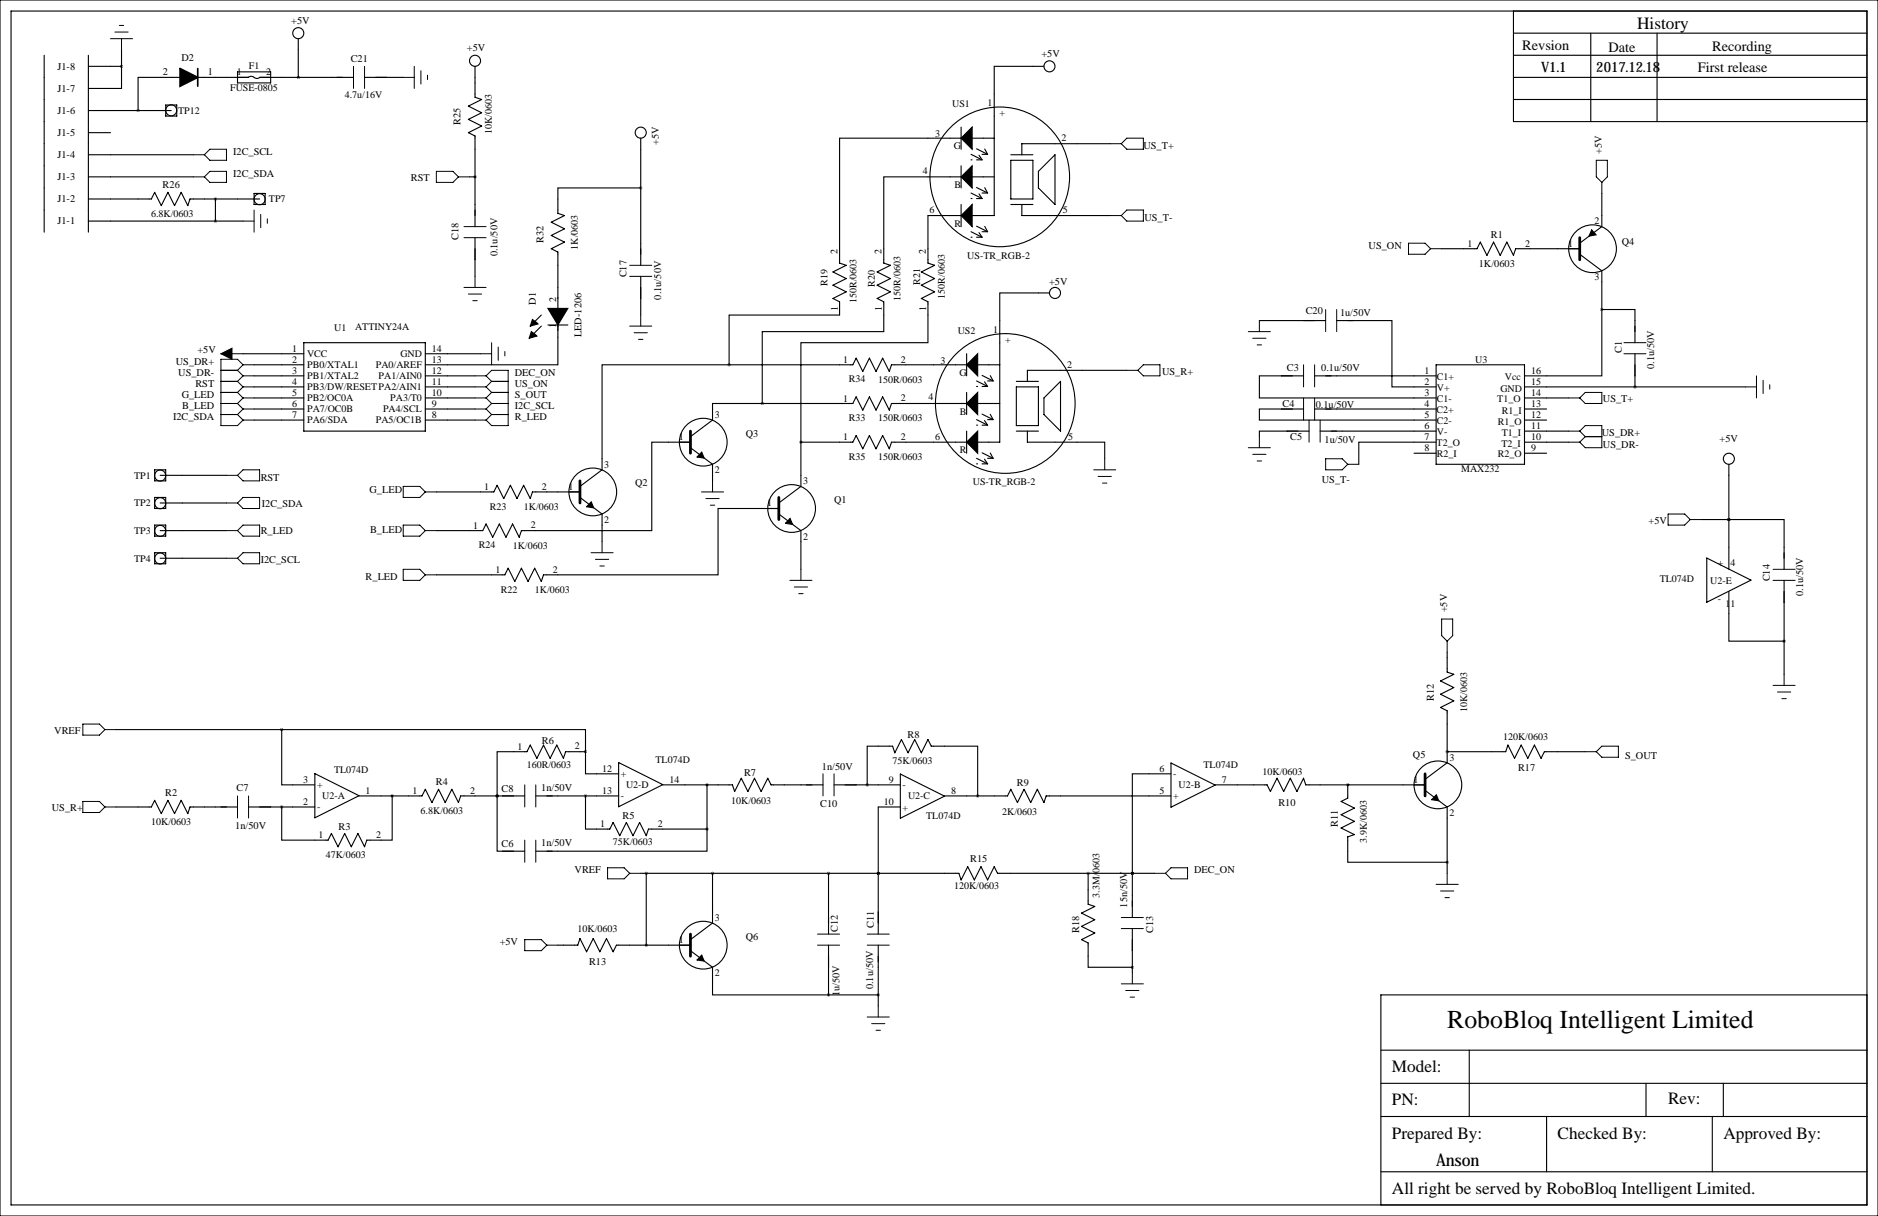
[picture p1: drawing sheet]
<svg xmlns="http://www.w3.org/2000/svg" width="432mm" height="279mm" viewBox="0 0 432 279" stroke-linecap="round" stroke-linejoin="round" font-family="sans-serif">
<g fill="none" stroke="#000" stroke-width=".25">
<path d="M0 0h431.8v279.4h-431.8zM2.5 2.5h426.8v274.4h-426.8zM10.2 12.7v40.6M20.3 12.7v40.6M20.3 15.2h7.6M27.9 15.2v5.1h-7.6M27.9 11.4v3.8M41.4 17.8h-9.7v7.6M54.6 16.5h7.6v2.6h-7.6zM57.2 17.8h.1M58.4 17.8a.97 .97 0 0 0-1.3 0h-11.6M58.4 17.8a.97 .97 0 0 0 1.3 0"/>
<path d="M59.7 17.8h21.6M68.6 8.9v8.9M83.8 17.8h8.9M109.2 15.2v7.2l1.5 .5-3 1.5 3 1.5-3 1.5 3 1.6-3 1.5 1.5 .7v20.9M240 15.2h-11.4v34.3h-15.2v11l1.5 .5-3.1 1.5 3.1 1.5-3.1 1.5 3.1 1.6-3.1 1.5 1.6 .7v9.4h-29.3v22.9M348 17.8h81.3M348 12.7h81.3M348 7.6h81.3M348 2.5v25.4h81.3M365.8 7.6v20.3M381 7.6v20.3M20.3 35.6h24.1"/>
<path d="M20.3 30.5h5.1M20.3 25.4h19.1M38.1 24.1h2.5v2.6h-2.5zM147.3 31.8v29.2M221 29.2v5.1M221 38.1v5.1M223.3 36.7h.1M223.3 35.5l2.5 1.2M224.5 34.2l2.6 1.3M224.5 36.7h1.3M225.1 35.7l.7 1M225.8 35.5h1.3"/>
<path d="M226.4 34.2l.7 1.3M228.6 31.8h-35.6v28.7l1.6 .5-3.1 1.5 3.1 1.5-3.1 1.5 3.1 1.6-3.1 1.5 1.5 .7v3.1h-25.4v11.4M232.4 36.8h5.1v8.9h-5.1zM232.4 35.6h5.1M242.6 35.6v11.4l-3.8-3.8v-3.8zM255.3 33h-20.4v2.6M348 22.9h81.3M20.3 40.6h24.1M20.3 45.7h14.5l.8-1.5 1.5 3 1.5-3 1.5 3 1.6-3 1.5 3 .5-1.5h16M20.3 50.8h35.6M49.5 45.7v5.1M58.4 44.4h2.6v2.6h-2.6z"/>
<path d="M107.9 40.6h1.3M109.2 54.6v8.9M147.3 43.2h-19v5.8l1.5 .5-3.1 1.6 3.1 1.5-3.1 1.5 3.1 1.5-3.1 1.6 1.6 .7v25.9h-30.5M221 47v5.1M223.3 45.6h.1M223.3 54.5h.1M223.3 44.3l2.5 1.3M223.3 53.2l2.5 1.3M224.5 43.1l2.6 1.2M224.5 45.6h1.3M224.5 52l2.6 1.2M224.5 54.5h1.3"/>
<path d="M225.1 44.6l.7 1M225.1 53.4l.7 1.1M225.8 44.3h1.3M225.8 53.2h1.3M226.4 43.1l.7 1.2M226.4 52l.7 1.2M228.6 40.6h-25.4v19.9l1.5 .5-3 1.5 3 1.5-3 1.5 3 1.6-3 1.5 1.5 .7v6.9h-27.9v16.5M232.4 47h5.1M234.9 47v2.5h20.4M331.5 57.2h8.1l.8-1.6 1.5 3.1 1.5-3.1 1.5 3.1 1.6-3.1 1.5 3.1 .5-1.5h14.7M363.2 58.4l5.1 3.8v8.9M368.3 44.4v7.7l-5.1 3.8"/>
<path d="M69.8 78.7h28v20.4h-28zM124.5 72.4l-2.6 2.5M124.5 74.9l-2.6 2.6M126 74.7h4.6M147.3 63.5v8.9M241.3 67.3h-11.4v34.3h-24.9l-.5 1.5-1.6-3-1.5 3-1.5-3-1.5 3-1.6-3-.7 1.5h-12M289.6 73.7h15.2M307.3 73.7h12.7v15.2h10.2M368.3 71.1h7.6v7.6M368.3 71.1v15.3h-17.8M55.9 81.3h13.9M58.4 83.8h11.4"/>
<path d="M58.4 86.4h11.4M58.4 88.9h11.4M58.4 91.4h11.4M58.4 94h11.4M58.4 96.5h11.4M97.8 86.4h11.4M97.8 88.9h11.4M97.8 91.4h11.4M97.8 94h11.4M97.8 96.5h11.4M97.8 81.3h12.7M167.6 83.8h-29.2v24.1l-5.1 3.9"/>
<path d="M167.6 83.8h28.5l.7-1.5 1.6 3 1.5-3 1.5 3 1.5-3 1.6 3 .5-1.5h24.9M175.3 92.7h-11.5v3.8l-5.1 3.8M175.3 92.7h20.8l.7-1.5 1.6 3 1.5-3 1.5 3 1.5-3 1.6 3 .5-1.5h24.9M222.2 81.3v5.1M222.2 90.2v5M222.2 99.1v5M224.5 88.8h.1M224.5 97.7h.1M224.5 87.5l2.6 1.3M224.5 96.4l2.6 1.3M225.8 86.3l2.5 1.2M225.8 88.8h1.3"/>
<path d="M225.8 95.1l2.5 1.3M225.8 97.7h1.3M226.4 87.7l.7 1.1M226.4 96.6l.7 1.1M227.1 87.5h1.2M227.1 96.4h1.2M227.7 86.3l.6 1.2M227.7 95.2l.6 1.2M233.7 88.9h5.1v8.9h-5.1zM233.7 99.1h5.1M233.7 87.6h5.1M236.2 99.1v2.5h17.8v3.8"/>
<path d="M243.8 87.6v11.5l-3.8-3.9v-3.8zM259.1 85.1h-22.9v2.5M299.7 86.4h-10.1v5h40.6M299.7 94h-10.1v2.5h40.6M301 99.1h-11.4v1.2M302.3 86.4h27.9M302.3 94h27.9M303.5 99.1h26.7M330.2 83.8h20.3v22.9h-20.3zM350.5 88.9h50.8M350.5 91.4h10.2M350.5 94h5.1"/>
<path d="M350.5 96.5h5.1M350.5 99.1h10.2M375.9 81.3v7.6M35.6 114.3h2.5v2.5h-2.5zM35.6 107.9h2.5v2.6h-2.5zM36.8 109.2h15.3M36.8 115.6h15.3M100.3 113h13.2l.8-1.5 1.5 3.1 1.5-3.1 1.6 3.1 1.5-3.1 1.5 3.1 .5-1.6h10.9M133.3 114.3l5.1 3.8v6.4M158.7 101.6h-8.8v20.3h-30l-.5 1.5-1.5-3-1.6 3-1.5-3-1.5 3-1.5-3-.8 1.5h-10.7M158.7 102.9l5.1 3.8v3.8M179.1 116.8h-14v15.3h-40.1l-.5 1.5-1.6-3-1.5 3-1.5-3-1.5 3-1.6-3-.7 1.5h-15.8"/>
<path d="M179.1 118.1l5 3.8v8.9M184.1 101.6v10.2l-5 3.8M224.5 106.6h.1M224.5 105.3l2.6 1.3M225.8 104l2.5 1.3M225.8 106.6h1.3M226.4 105.5l.7 1.1M227.1 105.3h1.2M227.7 104.1l.6 1.2M325.1 104.1h5.1M330.2 101.6h-17.8v5.1M350.5 101.6h10.2"/>
<path d="M350.5 104.1h5.1M391.2 119.4h6.3M397.5 119.4h12.7v11.4M397.5 119.4h.1M397.5 106.7v24.1M35.6 120.7h2.5v2.5h-2.5zM35.6 127h2.5v2.5h-2.5zM36.8 121.9h15.3M36.8 128.3h15.3M392.4 128.2l10.2 5.1-10.2 5.1zM397.5 135.9v11.4h12.7M410.2 133.3v21.6"/>
<path d="M332.7 149.9v4.5l1.6 .5-3.1 1.6 3.1 1.5-3.1 1.5 3.1 1.5-3.1 1.6 1.5 .7v12l-5 3.8M26.7 167.6h38.1M64.8 167.6v12.7h7.6M64.8 167.6h69.8v5.1M72.4 177.7l10.1 5.1-10.1 5.1zM134.6 172.7h-4.6l-.5 1.5-1.5-3-1.5 3-1.5-3-1.6 3-1.5-3-.7 1.5h-6.9v10.2M134.6 172.7v5.1h7.6M142.2 175.2l10.2 5.1-10.2 5.1zM207 177.9l10.2 5-10.2 5.1zM269.2 177.8h-8.9v22.9M269.2 175.3l10.2 5.1-10.2 5.1zM332.7 172.7h.1"/>
<path d="M332.7 172.7h13.5l.5-1.5 1.5 3 1.6-3 1.5 3 1.5-3 1.5 3 .8-1.5h9.4M26.7 185.4h8.1l.8-1.5 1.5 3 1.5-3 1.5 3 1.6-3 1.5 3 .5-1.5h10.9M57.1 185.4h15.3M82.5 182.9h14.5l.8-1.5 1.5 3 1.5-3 1.6 3 1.5-3 1.5 3 .5-1.5h14.7M90.2 182.9v10.1h-5.9l-.5 1.6-1.5-3.1-1.5 3.1-1.6-3.1-1.5 3.1-1.5-3.1-.8 1.5h-10.6v-7.6M114.3 182.9h.1M114.3 182.9v12.7h6.3M123.2 182.9h19M134.6 182.9v7.6h5.6l.8-1.5 1.5 3 1.5-3 1.5 3 1.6-3 1.5 3 .5-1.5h13.5M152.4 180.3h16l.5 1.6 1.5-3.1 1.6 3.1 1.5-3.1 1.5 3.1 1.5-3.1 .8 1.5h11.9M162.6 190.5v5.1h-39.4M162.6 180.3v10.2"/>
<path d="M191.8 180.3h15.2M199.4 180.3v-8.9h5.8l.5 1.6 1.6-3.1 1.5 3.1 1.5-3.1 1.5 3.1 1.6-3.1 .7 1.5h10.7v11.5M207 185.4h-5.1v29.2M217.2 182.9h14.4l.8-1.5 1.5 3 1.6-3 1.5 3 1.5-3 1.5 3 .5-1.5h28.7M279.4 180.3h11.9l.8 1.6 1.5-3.1 1.5 3.1 1.6-3.1 1.5 3.1 1.5-3.1 .5 1.5h27.5M309.9 180.3h.1M309.9 180.3v3.1l-1.5 .7 3 1.6-3 1.5 3 1.5-3 1.5 3 1.6-1.5 .5v5.8h22.8M327.7 181.6l5 3.8v15.3M128.3 217.2h4.5l.5-1.6 1.6 3.1 1.5-3.1 1.5 3.1 1.5-3.1 1.6 3.1 .7-1.5h17M147.3 200.7h73.2l.5 1.5 1.5-3.1 1.5 3.1 1.6-3.1 1.5 3.1 1.5-3.1 .8 1.6h36M148.6 200.7v16.5M158.7 218.4l5.1 3.8v6.4h26.7"/>
<path d="M163.8 200.7v11.4l-5.1 3.8M190.5 217.2v11.4M190.5 200.7v13.9M201.9 200.7h.1M201.9 217.2v13.9M250.2 200.7v7.1l1.5 .5-3 1.5 3 1.5-3 1.6 3 1.5-3 1.5 1.5 .8v5.5h10.1M260.3 200.7h.1M260.3 200.7v10.1M260.3 213.4v10.1M190.5 228.6h11.4M429.3 228.6h-111.8v48.3M317.5 256.5h111.8"/>
<path d="M317.5 248.9h111.8M317.5 241.3h111.8M337.8 241.3v15.2M355.6 256.5v12.7M378.5 248.9v7.6M393.7 256.5v12.7M396.2 248.9v7.6M317.5 269.2h111.8"/>
<circle cx="68.6" cy="7.6" r="1.27"/>
<circle cx="109.2" cy="14" r="1.27"/>
<circle cx="241.3" cy="15.2" r="1.27"/>
<circle cx="39.4" cy="25.3" r="1.27"/>
<circle cx="147.3" cy="30.5" r="1.27"/>
<circle cx="59.7" cy="45.8" r="1.27"/>
<circle cx="229.9" cy="40.6" r="16.1"/>
<circle cx="366.2" cy="57.1" r="5.5"/>
<circle cx="242.6" cy="67.3" r="1.27"/>
<circle cx="231.1" cy="92.7" r="16.1"/>
<circle cx="36.8" cy="115.6" r="1.27"/>
<circle cx="36.8" cy="109.3" r="1.27"/>
<circle cx="136.3" cy="113" r="5.5"/>
<circle cx="161.7" cy="101.6" r="5.5"/>
<circle cx="182" cy="116.8" r="5.5"/>
<circle cx="397.5" cy="105.4" r="1.27"/>
<circle cx="36.8" cy="128.3" r="1.27"/>
<circle cx="36.8" cy="122" r="1.27"/>
<circle cx="330.6" cy="180.3" r="5.5"/>
<circle cx="161.7" cy="217.2" r="5.5"/>
</g>
<path d="M363.2 54.6v5.1M158.7 99.1v5M133.3 110.5v5.1M179.1 114.3v5.1M327.7 177.8v5.1M158.7 214.6v5.1" fill="none" stroke="#000" stroke-width=".63"/>
<g fill="#000" stroke="#000" stroke-width=".25">
<path d="M223.5 29.2v5.1l-2.5-2.5zM223.5 38.1v5.1l-2.5-2.6zM223.5 47v5.1l-2.5-2.6zM366 52.8l1 1.1-1.6 .4zM122.2 76.2l1.2 1-1.7 .5zM122.4 73.4l1.3 1-1.8 .5zM128.3 70.9h2.3l-2.3 3.8zM126 70.9h2.3v3.8zM222.2 83.8l2.6-2.5v5.1zM222.2 92.7l2.6-2.5v5zM135.9 115.3l.6 1.4-1.6-.3zM161.3 103.9l.6 1.4-1.6-.3z"/>
<path d="M222.2 101.6l2.6-2.5v5zM181.7 119.1l.5 1.4-1.6-.3zM330.3 182.6l.5 1.4-1.6-.3zM161.3 219.5l.6 1.3-1.6-.2z"/>
</g>
<g fill="none" stroke="#000" stroke-width=".23">
<path d="M25.4 8.9h5.1M26.4 7.4h3.1M27.4 5.8h1M27.9 8.9v2.5M81.3 15.2v5.1M83.8 15.2v5.1M92.7 17.8h2.5M95.2 15.2v5.1M96.8 16.3v3M98.3 17.3v1M44.4 35.6h2.6M47 35.6l1.3-1.3h3.8v2.5h-3.8z"/>
<path d="M48.3 39.4h3.8v2.5h-3.8l-1.3-1.3zM100.3 39.4h3.8l1.3 1.2-1.3 1.3h-3.8zM255.3 33h2.5M257.8 33l1.3-1.2h3.8v2.5h-3.8zM367 36.8h2.6v3.8l-1.3 1.3-1.3-1.3zM44.4 40.6h2.6M55.9 50.8h2.5M58.4 48.3v5M59.9 49.3v3M61.5 50.3v1M105.4 40.6h2.5M106.7 52.1h5.1"/>
<path d="M106.7 54.6h5.1M255.3 49.5h2.5M257.8 49.5l1.3-1.2h3.8v2.5h-3.8zM323.8 55.9h3.9l1.2 1.3-1.2 1.2h-3.9zM328.9 57.2h2.6M368.3 41.9v2.5M106.7 66h5.1M107.7 67.6h3M108.7 69.1h1M109.2 63.5v2.5M113 78.7v5.1M114.6 79.8v3"/>
<path d="M144.8 61h5.1M144.8 63.5h5.1M144.8 74.9h5.1M145.8 76.5h3M146.8 78h1M147.3 72.4v2.5M287 76.2h5.1M288 77.7h3.1M289.1 79.2h1M289.6 73.7v2.5M304.8 71.1v5.1M307.3 71.1v5.1"/>
<path d="M373.4 78.7h5.1M50.8 81.3h5.1M50.8 92.7h3.8M50.8 90.2h3.8M50.8 85.1h3.8M50.8 95.2h3.8M50.8 87.6h3.8M54.6 90.2l1.3 1.2M54.6 92.7l1.3 1.3M54.6 95.2l1.3 1.3M54.6 87.6l1.3 1.3M54.6 85.1l1.3 1.3"/>
<path d="M55.9 88.9h2.5M55.9 83.8l-1.3-1.3h-3.8v15.3h3.8l1.3-1.3M55.9 91.4h2.5M55.9 86.4h2.5M55.9 83.8h2.5M55.9 91.4l-1.3 1.3M55.9 94h2.5M55.9 94l-1.3 1.2M55.9 96.5h2.5M55.9 88.9l-1.3 1.3M55.9 83.8l-1.3 1.3M55.9 86.4l-1.3 1.2"/>
<path d="M109.2 88.9h2.6M109.2 91.4h2.6M109.2 86.4h2.6M109.2 94h2.6M109.2 96.5h2.6M110.5 81.3h2.5M111.8 86.4l1.2-1.3h3.8v12.7h-3.8l-1.2-1.3M111.8 94l1.2 1.2M111.8 88.9l1.2 1.3M111.8 91.4l1.2 1.3M111.8 86.4l1.2 1.2M113 92.7h3.8"/>
<path d="M113 90.2h3.8M113 95.2h3.8M113 95.2l-1.2 1.3M113 92.7l-1.2 1.3M113 87.6h3.8M113 87.6l-1.2 1.3M113 90.2l-1.2 1.2M116.1 80.8v1M259.1 85.1h2.5M262.9 83.8h3.8v2.6h-3.8l-1.3-1.3zM299.7 83.8v5.1M299.7 91.4v5.1"/>
<path d="M301 96.5v5.1M302.3 83.8v5.1M302.3 91.4v5.1M303.5 96.5v5.1M360.7 99.1h2.5M360.7 91.4h2.5M363.2 99.1l1.3-1.3h3.8v5.1h-3.8l-1.3-1.3M363.2 99.1l1.3 1.2M364.5 90.2h3.8v2.5h-3.8l-1.3-1.3zM373.4 81.3h5.1M401.3 88.9h2.6M403.9 86.4v5"/>
<path d="M405.4 87.4v3M406.9 88.4v1M52.1 109.2h2.5M52.1 115.6h2.5M55.9 107.9h3.8v2.6h-3.8l-1.3-1.3zM55.9 114.3h3.8v2.5h-3.8l-1.3-1.2zM92.7 111.8h3.8l1.3 1.2-1.3 1.3h-3.8zM97.8 113h2.5M161.3 113h5.1M162.3 114.6h3.1M163.3 116.1h1M163.8 110.5v2.5"/>
<path d="M251.5 107.9h5M252.5 109.5h3M253.5 111h1M254 105.4v2.5M287 102.9h5.1M288 104.4h3.1M289.1 105.9h1M289.6 100.3v2.6M304.8 105.4h3.8l1.3 1.3-1.3 1.2h-3.8zM309.9 106.7h2.5M360.7 101.6h2.5M364.5 100.3h3.8"/>
<path d="M364.5 100.3l-1.3 1.3M383.5 118.1h3.8l1.3 1.3-1.3 1.3h-3.8zM388.6 119.4h2.6M52.1 121.9h2.5M52.1 128.3h2.5M55.9 127h3.8v2.5h-3.8l-1.3-1.2zM55.9 120.7h3.8v2.5h-3.8l-1.3-1.3zM92.7 130.8h3.8l1.3 1.3-1.3 1.2h-3.8zM92.7 120.7h3.8l1.3 1.2-1.3 1.3h-3.8zM97.8 132.1h2.5M97.8 121.9h2.5M135.9 127h5.1"/>
<path d="M136.9 128.5h3.1M137.9 130h1M138.4 124.5v2.5M181.6 133.3h5.1M182.6 134.9h3.1M183.6 136.4h1.1M184.1 130.8v2.5M407.7 130.8h5M407.7 133.3h5M331.5 142.2h2.5v3.8l-1.3 1.3-1.2-1.3zM332.7 147.3v2.6M407.7 157.5h5"/>
<path d="M408.7 159h3M410.2 154.9v2.6M19 166.4h3.9l1.2 1.2-1.2 1.3h-3.9zM24.1 167.6h2.6M189.2 177.8v5.1M191.8 177.8v5.1M364.5 172.7h2.5M368.3 171.4h3.8v2.6h-3.8l-1.3-1.3zM409.7 160.5h1M19 184.1h3.9l1.2 1.3-1.2 1.3h-3.9zM24.1 185.4h2.6M54.6 182.9v5.1"/>
<path d="M57.1 182.9v5.1M120.6 180.3v5.1M120.6 193v5.1M123.2 180.3v5.1M123.2 193v5.1M139.7 199.4h3.8l1.3 1.3-1.3 1.2h-3.8zM120.6 215.9h3.9l1.2 1.3-1.2 1.2h-3.9zM125.7 217.2h2.6M144.8 200.7h2.5M188 217.2h5M188 214.6h5M199.4 217.2h5.1"/>
<path d="M199.4 214.6h5.1M257.8 210.8h5.1M257.8 213.4h5.1M265.4 200.7h2.6M268 200.7l1.2-1.3h3.8v2.5h-3.8zM330.2 203.2h5.1M331.2 204.7h3.1M332.2 206.2h1M332.7 200.7v2.5M199.4 233.7h5.1M200.4 235.2h3.1M201.4 236.7h1"/>
<path d="M201.9 231.1v2.6M257.8 226.1h5.1M258.8 227.6h3.1M259.8 229.1h1.1M260.3 223.5v2.6"/>
</g>
<path d="M41.4 15.7l4.1 2.1-4.1 2z" fill="#000" stroke="#000" stroke-width=".38"/>
<path d="M45.5 15.7v4.1" fill="none" stroke="#000" stroke-width=".38"/>
<path d="M50.8 81.3l2.5-1.3v2.5z" fill="#000" stroke="#000" stroke-width=".23"/>
<path d="M90.1 182.9a.05 .05 0 0 0 .1 0 .05 .05 0 0 0-.1 0zM162.5 190.5a.05 .05 0 0 0 .1 0 .05 .05 0 0 0-.1 0zM64.7 185.4a.05 .05 0 0 0 .1 0 .05 .05 0 0 0-.1 0zM27.9 15.2a.05 .05 0 0 0 .1 0 .05 .05 0 0 0-.1 0zM184.1 101.6a.05 .05 0 0 0 .1 0 .05 .05 0 0 0-.1 0zM167.6 83.8a.05 .05 0 0 0 .1 0 .05 .05 0 0 0-.1 0zM175.2 92.7a.05 .05 0 0 0 .1 0 .05 .05 0 0 0-.1 0zM64.7 167.6a.05 .05 0 0 0 .1 0 .05 .05 0 0 0-.1 0zM162.5 180.3a.05 .05 0 0 0 .1 0 .05 .05 0 0 0-.1 0zM332.7 172.7a.05 .05 0 0 0 .1 0 .05 .05 0 0 0-.1 0zM332.7 198.1a.05 .05 0 0 0 .1 0 .05 .05 0 0 0-.1 0zM201.9 228.6a.05 .05 0 0 0 .1 0 .05 .05 0 0 0-.1 0zM201.9 200.7a.05 .05 0 0 0 .1 0 .05 .05 0 0 0-.1 0zM201.9 200.7a.05 .05 0 0 0 .1 0 .05 .05 0 0 0-.1 0zM260.3 222.3a.05 .05 0 0 0 .1 0 .05 .05 0 0 0-.1 0zM260.3 200.7a.05 .05 0 0 0 .1 0 .05 .05 0 0 0-.1 0zM260.3 200.7a.05 .05 0 0 0 .1 0 .05 .05 0 0 0-.1 0zM49.5 50.8a.05 .05 0 0 0 .1 0 .05 .05 0 0 0-.1 0zM31.7 25.4a.05 .05 0 0 0 .1 0 .05 .05 0 0 0-.1 0zM49.5 45.7a.05 .05 0 0 0 .1 0 .05 .05 0 0 0-.1 0zM163.8 200.7a.05 .05 0 0 0 .1 0 .05 .05 0 0 0-.1 0z" fill="#000" stroke="#000" stroke-width=".63"/>
<text font-size="5.9" x="332.7" y="236.2">RoboBloq Intelligent Limited</text>
<g font-size="4">
<text x="376.4" y="6.6">History</text>
<text x="320" y="246.4">Model:</text>
<text x="320" y="254">PN:</text>
<text x="383.5" y="253.7">Rev:</text>
<text x="320" y="261.6">Prepared By:</text>
<text x="358.1" y="261.6">Checked By:</text>
<text x="396.2" y="261.6">Approved By:</text>
<text x="330.2" y="268">Anson</text>
<text x="320" y="274.3">All right be served by RoboBloq Intelligent Limited.</text>
</g>
<g font-size="3.3">
<text x="350" y="11.4">Revsion</text>
<text x="369.8" y="11.9">Date</text>
<text x="393.7" y="11.7">Recording</text>
<text x="354.3" y="16.5">V1.1</text>
<text x="367" y="16.5">2017.12.18</text>
<text x="390.4" y="16.5">First release</text>
</g>
<g font-size="2.4">
<text x="67" y="5.6">+5V</text>
<text x="107.4" y="11.7">+5V</text>
<text x="13.2" y="16">J1-8</text>
<text x="37.4" y="17.3">2</text>
<text x="41.7" y="14">D2</text>
<text x="47.8" y="17.3">1</text>
<text x="80.6" y="14.3">C21</text>
<text x="239.4" y="13.2">+5V</text>
<text x="13.2" y="21.1">J1-7</text>
<text x="13.2" y="26.2">J1-6</text>
<text x="105.9" y="28.6" transform="rotate(-90 105.9 28.6)">R25</text>
<text x="13.2" y="31.2">J1-5</text>
<text x="53.6" y="35.6">I2C_SCL</text>
<text x="151.5" y="33.4" transform="rotate(-90 151.5 33.4)">+5V</text>
<text x="262.9" y="34.3">US_T+</text>
<text x="368.3" y="35.3" transform="rotate(-90 368.3 35.3)">+5V</text>
<text x="13.2" y="41.4">J1-3</text>
<text x="13.2" y="36.3">J1-4</text>
<text x="53.6" y="40.6">I2C_SDA</text>
<text x="94.5" y="41.7">RST</text>
<text x="13.2" y="46.5">J1-2</text>
<text x="37.4" y="43.2">R26</text>
<text x="13.2" y="51.6">J1-1</text>
<text x="263.1" y="50.8">US_T-</text>
<text x="105.4" y="55.1" transform="rotate(-90 105.4 55.1)">C18</text>
<text x="114.4" y="58.9" transform="rotate(-90 114.4 58.9)">0.1u/50V</text>
<text x="125" y="55.8" transform="rotate(-90 125 55.8)">R32</text>
<text x="314.7" y="57.2">US_ON</text>
<text x="342.8" y="54.6">R1</text>
<text x="372.9" y="56.4">Q4</text>
<text x="144" y="63.8" transform="rotate(-90 144 63.8)">C17</text>
<text x="241.2" y="65.5">+5V</text>
<text x="340" y="61.3">1K/0603</text>
<text x="123.2" y="70" transform="rotate(-90 123.2 70)">D1</text>
<text x="152" y="68.8" transform="rotate(-90 152 68.8)">0.1u/50V</text>
<text x="133.7" y="77.5" transform="rotate(-90 133.7 77.5)">LED-1206</text>
<text x="300.2" y="72.2">C20</text>
<text x="308.1" y="72.6">1u/50V</text>
<text x="40.4" y="83.8">US_DR+</text>
<text x="45.4" y="81">+5V</text>
<text x="372.9" y="81" transform="rotate(-90 372.9 81)">C1</text>
<text x="41" y="86.4">US_DR-</text>
<text x="44.9" y="88.9">RST</text>
<text x="118.4" y="88.9">US_ON</text>
<text x="118.4" y="86.4">DEC_ON</text>
<text x="267.2" y="86.1">US_R+</text>
<text x="295.9" y="85.2">C3</text>
<text x="303.8" y="85.3">0.1u/50V</text>
<text x="380.3" y="84.8" transform="rotate(-90 380.3 84.8)">0.1u/50V</text>
<text x="41.8" y="91.4">G_LED</text>
<text x="41.9" y="94">B_LED</text>
<text x="118.4" y="94">I2C_SCL</text>
<text x="118.4" y="91.4">S_OUT</text>
<text x="294.9" y="93.6">C4</text>
<text x="302.5" y="93.7">0.1u/50V</text>
<text x="368.6" y="92.5">US_T+</text>
<text x="39.8" y="96.5">I2C_SDA</text>
<text x="118.4" y="96.5">R_LED</text>
<text x="171.4" y="100.3">Q3</text>
<text x="296.7" y="101.2">C5</text>
<text x="304.5" y="101.9">1u/50V</text>
<text x="368.3" y="100.1">US_DR+</text>
<text x="395.4" y="101.6">+5V</text>
<text x="368.6" y="102.9">US_DR-</text>
<text x="59.9" y="110.5">RST</text>
<text x="85" y="113.4">G_LED</text>
<text x="146" y="111.8">Q2</text>
<text x="303.9" y="111">US_T-</text>
<text x="60.2" y="116.6">I2C_SDA</text>
<text x="191.8" y="115.6">Q1</text>
<text x="59.9" y="122.7">R_LED</text>
<text x="85.1" y="122.5">B_LED</text>
<text x="379.1" y="120.4">+5V</text>
<text x="59.9" y="129.3">I2C_SCL</text>
<text x="84.1" y="133.3">R_LED</text>
<text x="406.9" y="133.6" transform="rotate(-90 406.9 133.6)">C14</text>
<text x="414.6" y="136.9" transform="rotate(-90 414.6 136.9)">0.1u/50V</text>
<text x="332.7" y="140.7" transform="rotate(-90 332.7 140.7)">+5V</text>
<text x="329.7" y="161" transform="rotate(-90 329.7 161)">R12</text>
<text x="12.5" y="168.7">VREF</text>
<text x="124.6" y="170.9">R6</text>
<text x="208.7" y="169.7">R8</text>
<text x="171.1" y="178.3">R7</text>
<text x="189" y="176.9">1n/50V</text>
<text x="324.9" y="174.2">Q5</text>
<text x="349.1" y="177.1">R17</text>
<text x="373.6" y="174.3">S_OUT</text>
<text x="38" y="182.9">R2</text>
<text x="54.4" y="181.7">C7</text>
<text x="100.2" y="180.3">R4</text>
<text x="115.3" y="181.9">C8</text>
<text x="124.5" y="181.7">1n/50V</text>
<text x="188.6" y="185.4">C10</text>
<text x="233.8" y="180.6">R9</text>
<text x="293.9" y="185.3">R10</text>
<text x="11.9" y="186.4">US_R+</text>
<text x="54.1" y="190.5">1n/50V</text>
<text x="77.9" y="190.8">R3</text>
<text x="143.1" y="188.2">R5</text>
<text x="307.6" y="189.9" transform="rotate(-90 307.6 189.9)">R11</text>
<text x="115.3" y="194.6">C6</text>
<text x="124.5" y="194.4">1n/50V</text>
<text x="132.1" y="200.7">VREF</text>
<text x="223.1" y="198.1">R15</text>
<text x="274.6" y="200.7">DEC_ON</text>
<text x="259.2" y="208.5" transform="rotate(-90 259.2 208.5)">15n/50V</text>
<text x="171.4" y="215.9">Q6</text>
<text x="192.6" y="214.1" transform="rotate(-90 192.6 214.1)">C12</text>
<text x="200.9" y="213.2" transform="rotate(-90 200.9 213.2)">C11</text>
<text x="248.2" y="214.3" transform="rotate(-90 248.2 214.3)">R18</text>
<text x="265.2" y="214.4" transform="rotate(-90 265.2 214.4)">C13</text>
<text x="114.9" y="217.2">+5V</text>
<text x="135.4" y="221.8">R13</text>
<text x="200.8" y="227.3" transform="rotate(-90 200.8 227.3)">0.1u/50V</text>
<text x="193" y="228.9" transform="rotate(-90 193 228.9)">1u/50V</text>
</g>
<g font-size="2.3">
<text x="54.5" y="17.3">1</text>
<text x="57.2" y="15.7">F1</text>
<text x="61.2" y="17.3">2</text>
<text x="52.9" y="20.9">FUSE-0805</text>
<text x="79.3" y="22.6">4.7u/16V</text>
<text x="40.9" y="26.2">TP12</text>
<text x="218.9" y="24.6">US1</text>
<text x="227.1" y="24.4">1</text>
<text x="229.8" y="26.7">+</text>
<text x="113.1" y="30.8" transform="rotate(-90 113.1 30.8)">10K/0603</text>
<text x="215" y="31.5">3</text>
<text x="219.3" y="34.3">G</text>
<text x="244.1" y="32.5">2</text>
<text x="212.2" y="39.9">4</text>
<text x="61.8" y="46.5">TP7</text>
<text x="219.4" y="43.2">B</text>
<text x="34.7" y="49.8">6.8K/0603</text>
<text x="213.7" y="49">6</text>
<text x="219.4" y="52.1">R</text>
<text x="244.3" y="49">5</text>
<text x="366.6" y="51.6">2</text>
<text x="132.9" y="57.4" transform="rotate(-90 132.9 57.4)">1K/0603</text>
<text x="192.5" y="58.3" transform="rotate(-90 192.5 58.3)">2</text>
<text x="202.7" y="58.3" transform="rotate(-90 202.7 58.3)">2</text>
<text x="212.9" y="58.3" transform="rotate(-90 212.9 58.3)">2</text>
<text x="222.4" y="59.5">US-TR_RGB-2</text>
<text x="337.4" y="56.7">1</text>
<text x="350.6" y="56.6">2</text>
<text x="360.5" y="56.6">1</text>
<text x="190.2" y="65.7" transform="rotate(-90 190.2 65.7)">R19</text>
<text x="201.2" y="65.9" transform="rotate(-90 201.2 65.9)">R20</text>
<text x="211.6" y="65.4" transform="rotate(-90 211.6 65.4)">R21</text>
<text x="366.6" y="64.3">3</text>
<text x="127.9" y="69.3" transform="rotate(-90 127.9 69.3)">2</text>
<text x="192.6" y="71.5" transform="rotate(-90 192.6 71.5)">1</text>
<text x="196.9" y="69.6" transform="rotate(-90 196.9 69.6)">150R/0603</text>
<text x="202.8" y="71.5" transform="rotate(-90 202.8 71.5)">1</text>
<text x="207.1" y="69.1" transform="rotate(-90 207.1 69.1)">150R/0603</text>
<text x="213" y="71.5" transform="rotate(-90 213 71.5)">1</text>
<text x="217.2" y="68.6" transform="rotate(-90 217.2 68.6)">150R/0603</text>
<text x="76.8" y="75.9">U1</text>
<text x="81.6" y="75.7">ATTINY24A</text>
<text x="127.9" y="75.3" transform="rotate(-90 127.9 75.3)">1</text>
<text x="220.2" y="76.7">US2</text>
<text x="228.3" y="76.5">1</text>
<text x="67.2" y="80.8">1</text>
<text x="67.2" y="83.3">2</text>
<text x="70.6" y="82.1">VCC</text>
<text x="92" y="82.1">GND</text>
<text x="99.3" y="83.3">13</text>
<text x="99.3" y="80.8">14</text>
<text x="193.9" y="83.4">1</text>
<text x="207.1" y="83.3">2</text>
<text x="216.3" y="83.6">3</text>
<text x="231.1" y="78.7">+</text>
<text x="339.2" y="83.3">U3</text>
<text x="67.2" y="85.9">3</text>
<text x="67.2" y="88.4">4</text>
<text x="70.6" y="84.6">PB0/XTAL1</text>
<text x="70.6" y="87.1">PB1/XTAL2</text>
<text x="70.6" y="89.7">PB3/DW/RESETPA2/AIN1</text>
<text x="86.4" y="84.6">PA0/AREF</text>
<text x="87.1" y="87.1">PA1/AIN0</text>
<text x="99.3" y="88.4">11</text>
<text x="99.3" y="85.9">12</text>
<text x="195.2" y="87.9">R34</text>
<text x="201.9" y="87.9">150R/0603</text>
<text x="220.6" y="86.4">G</text>
<text x="245.4" y="84.6">2</text>
<text x="327.5" y="85.9">1</text>
<text x="327.5" y="88.4">2</text>
<text x="330.4" y="87.4">C1+</text>
<text x="330.4" y="89.9">V+</text>
<text x="346" y="87.3">Vcc</text>
<text x="352" y="88.4">15</text>
<text x="352" y="85.9">16</text>
<text x="67.2" y="90.9">5</text>
<text x="67.2" y="93.5">6</text>
<text x="70.6" y="92.2">PB2/OC0A</text>
<text x="70.6" y="94.8">PA7/OC0B</text>
<text x="88.1" y="94.8">PA4/SCL</text>
<text x="89.7" y="92.2">PA3/T0</text>
<text x="99.3" y="93.5">9</text>
<text x="99.3" y="90.9">10</text>
<text x="193.9" y="92.3">1</text>
<text x="207.1" y="92.2">2</text>
<text x="213.5" y="91.9">4</text>
<text x="220.7" y="95.2">B</text>
<text x="327.5" y="90.9">3</text>
<text x="327.5" y="93.5">4</text>
<text x="330.3" y="94.9">C2+</text>
<text x="330.4" y="92.3">C1-</text>
<text x="344.3" y="92.5">T1_O</text>
<text x="345" y="90">GND</text>
<text x="345.3" y="95.1">R1_I</text>
<text x="352" y="93.5">13</text>
<text x="352" y="90.9">14</text>
<text x="67.2" y="96">7</text>
<text x="70.6" y="97.3">PA6/SDA</text>
<text x="86.4" y="97.3">PA5/OC1B</text>
<text x="99.3" y="96">8</text>
<text x="156.1" y="101.1">1</text>
<text x="164.3" y="96">3</text>
<text x="193.9" y="101.2">1</text>
<text x="195.2" y="96.8">R33</text>
<text x="201.9" y="96.8">150R/0603</text>
<text x="207.1" y="101.1">2</text>
<text x="215" y="101.1">6</text>
<text x="245.6" y="101.1">5</text>
<text x="327.5" y="96">5</text>
<text x="327.5" y="98.6">6</text>
<text x="327.5" y="101.1">7</text>
<text x="330.4" y="97.3">C2-</text>
<text x="330.4" y="100">V-</text>
<text x="344.4" y="97.6">R1_O</text>
<text x="345.3" y="100.1">T1_I</text>
<text x="352" y="101.1">10</text>
<text x="352" y="98.6">11</text>
<text x="352" y="96">12</text>
<text x="138.9" y="107.4">3</text>
<text x="195.2" y="105.7">R35</text>
<text x="201.9" y="105.7">150R/0603</text>
<text x="220.7" y="104.1">R</text>
<text x="327.5" y="103.6">8</text>
<text x="330.3" y="102.4">T2_O</text>
<text x="330.4" y="104.9">R2_I</text>
<text x="344.4" y="105.1">R2_O</text>
<text x="345.2" y="102.6">T2_I</text>
<text x="352" y="103.6">9</text>
<text x="30.8" y="110">TP1</text>
<text x="111.4" y="112.6">1</text>
<text x="124.6" y="112.5">2</text>
<text x="130.7" y="112.5">1</text>
<text x="164.3" y="108.8">2</text>
<text x="184.7" y="111.3">3</text>
<text x="223.7" y="111.6">US-TR_RGB-2</text>
<text x="336" y="108.5">MAX232</text>
<text x="30.8" y="116.3">TP2</text>
<text x="112.6" y="117.1">R23</text>
<text x="120.4" y="117.1">1K/0603</text>
<text x="176.4" y="116.3">1</text>
<text x="30.8" y="122.7">TP3</text>
<text x="108.8" y="121.5">1</text>
<text x="110.1" y="126">R24</text>
<text x="122" y="121.4">2</text>
<text x="138.9" y="120.2">2</text>
<text x="184.7" y="124">2</text>
<text x="30.8" y="129">TP4</text>
<text x="113.9" y="131.7">1</text>
<text x="117.9" y="126">1K/0603</text>
<text x="127.1" y="131.6">2</text>
<text x="395" y="130">+</text>
<text x="397.9" y="130">4</text>
<text x="115.2" y="136.1">R22</text>
<text x="123" y="136.2">1K/0603</text>
<text x="381.6" y="133.7">TL074D</text>
<text x="393.2" y="134.1">U2-E</text>
<text x="395" y="138.4">-</text>
<text x="396.7" y="139.5">11</text>
<text x="337.4" y="163.6" transform="rotate(-90 337.4 163.6)">10K/0603</text>
<text x="119" y="172.3">1</text>
<text x="132.2" y="172.2">2</text>
<text x="345.6" y="169.9">120K/0603</text>
<text x="69.7" y="179.8">3</text>
<text x="76.8" y="177.6">TL074D</text>
<text x="121.1" y="176.6">160R/0603</text>
<text x="138.4" y="177.3">12</text>
<text x="142.7" y="178.6">+</text>
<text x="150.7" y="175.3">TL074D</text>
<text x="153.9" y="179.8">14</text>
<text x="204.3" y="179.8">9</text>
<text x="205.2" y="175.6">75K/0603</text>
<text x="266.6" y="177.3">6</text>
<text x="269.7" y="178.6">-</text>
<text x="276.7" y="176.5">TL074D</text>
<text x="280.9" y="179.8">7</text>
<text x="290.3" y="178.1">10K/0603</text>
<text x="325" y="179.8">1</text>
<text x="333.2" y="174.8">3</text>
<text x="69.7" y="184.9">2</text>
<text x="72.9" y="181.1">+</text>
<text x="74.1" y="183.6">U2-A</text>
<text x="84.1" y="182.4">1</text>
<text x="94.8" y="182.5">1</text>
<text x="108.1" y="182.4">2</text>
<text x="138.4" y="182.4">13</text>
<text x="142.7" y="183.6">-</text>
<text x="143.9" y="181.1">U2-D</text>
<text x="168.1" y="184.7">10K/0603</text>
<text x="203.2" y="184.9">10</text>
<text x="207.5" y="181.1">-</text>
<text x="208.8" y="183.7">U2-C</text>
<text x="218.7" y="182.4">8</text>
<text x="266.6" y="182.4">5</text>
<text x="269.7" y="183.7">+</text>
<text x="271" y="181.1">U2-B</text>
<text x="34.8" y="189.5">10K/0603</text>
<text x="72.9" y="186.2">-</text>
<text x="96.7" y="187">6.8K/0603</text>
<text x="138" y="190.1">1</text>
<text x="151.3" y="190">2</text>
<text x="207.5" y="186.2">+</text>
<text x="213" y="188.2">TL074D</text>
<text x="230.4" y="187.2">2K/0603</text>
<text x="333.2" y="187.5">2</text>
<text x="73.3" y="192.6">1</text>
<text x="74.9" y="197.2">47K/0603</text>
<text x="86.5" y="192.5">2</text>
<text x="140.9" y="194.1">75K/0603</text>
<text x="314.2" y="193.6" transform="rotate(-90 314.2 193.6)">3.9K/0603</text>
<text x="219.4" y="204.3">120K/0603</text>
<text x="252.8" y="206.2" transform="rotate(-90 252.8 206.2)">3.3M/0603</text>
<text x="132.8" y="214.1">10K/0603</text>
<text x="164.3" y="211.6">3</text>
<text x="156.1" y="216.7">1</text>
<text x="164.3" y="224.3">2</text>
</g>
</svg>
